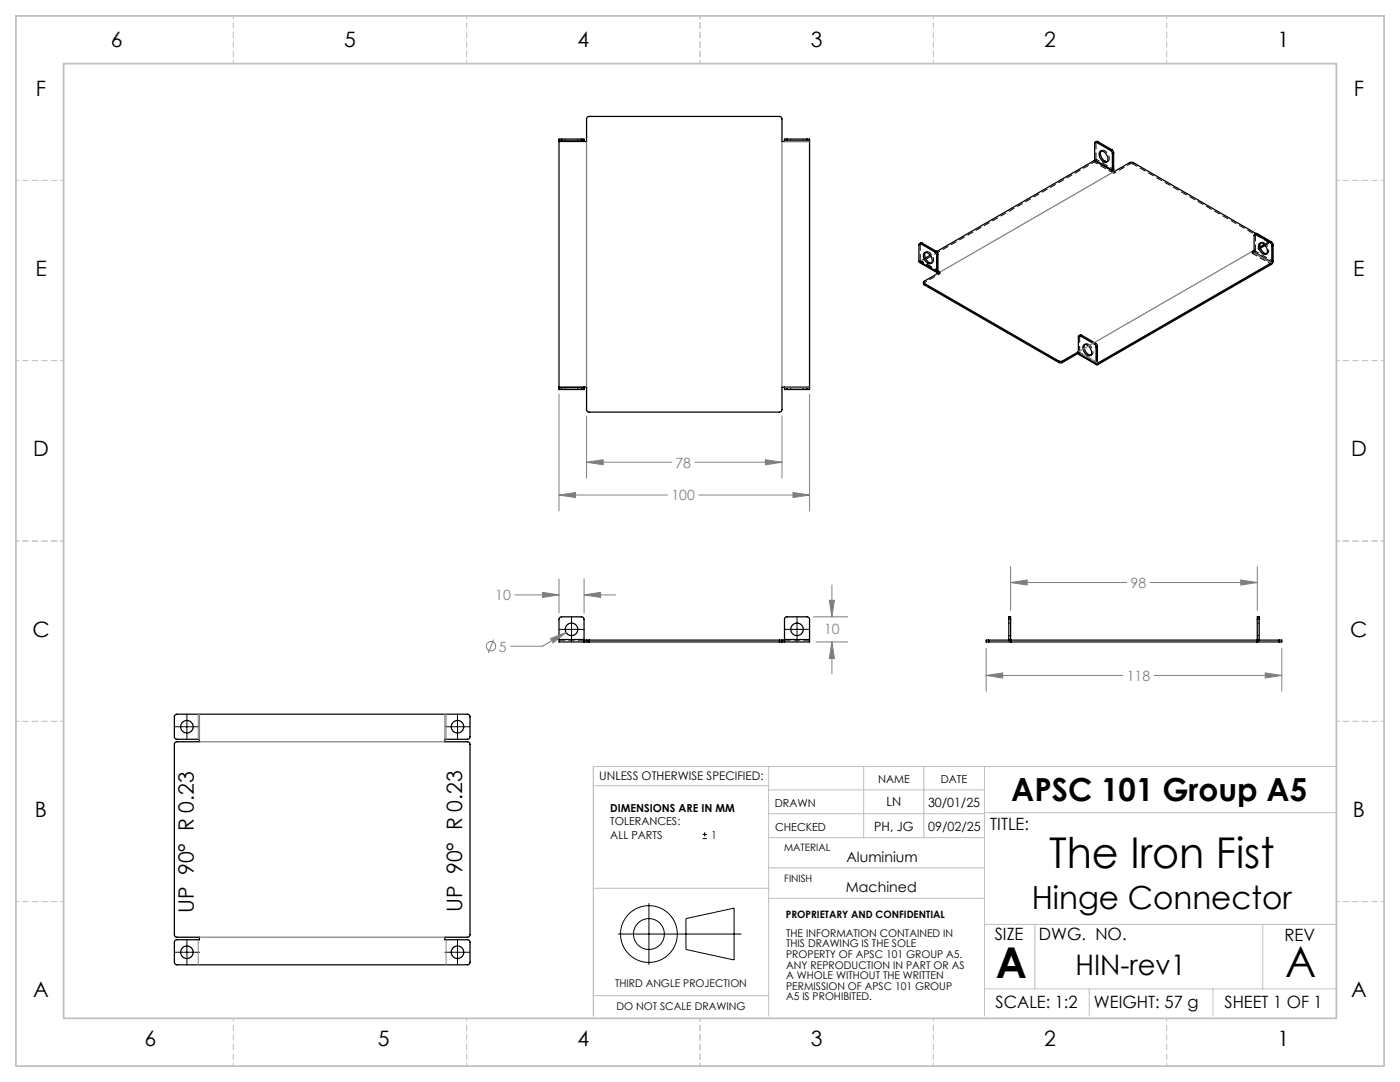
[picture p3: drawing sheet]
<svg xmlns="http://www.w3.org/2000/svg" width="279mm" height="216mm" viewBox="0 0 279 216" stroke-linecap="round" stroke-linejoin="round" font-family="sans-serif">
<g fill="none" stroke="#000" stroke-width=".2" stroke-dasharray="1.3 .6" stroke-linecap="butt">
<path d="M112.8 27.8v.3M115.3 28.1v-.3M157.8 27.8v.3M160.3 28.1v-.3M218.4 32.3v-.3M218.5 28.6l.2-.1M218.7 28.5l.1-.3M218.7 31.7l-.2 .2M219.9 30l-.3 .2M220.9 32.3l.2-.1M221.9 34.4l.4 .2M221.9 34.4v-.3"/>
<path d="M222.1 34.2l-.2 .2M222.3 34.6v-.3M225.5 32.4v.3M226.2 32.7v-.3M183.4 48.9l.3-.2M183.4 52.1l.3-.1M183.5 52.4l.2-.1M183.7 48.7l.1-.2M183.7 52.3v-.3M184.3 56.6l.1-.2M184.4 56.4v-.3M184.8 50.3l-.3 .1"/>
<path d="M185.8 52.6l.2-.2M187.6 54.6v-.3M187.6 54.6l-.2-.2M249.8 50.5l.4 .2M249.8 50.5v-.3M250.1 50.4l-.3 .1M250.2 50.7v-.3M250.3 47l.2-.2M250.5 46.8l.1-.2M250.5 50.1l-.2 .2M251.7 48.4l-.3 .1M252.7 50.7l.2-.1"/>
<path d="M253 48.4l.2-.2-.2-.2M253 48.7v-.3M253 48v.3M253 48.3l.2 .2-.2 .2M253.2 48.5v-.3M112.8 77.4v.3M115.3 77.7v-.3M157.8 77.4v.3M160.3 77.7v-.3M215.2 67.2l.3-.1M215.2 70.5l.3-.1M215.3 70.7h.3"/>
<path d="M215.5 67.1l.1-.3M215.5 70.4h.1M215.6 70.4l-.4-.2M215.6 70.7v-.3M215.6 70.7l-.4-.2M216.6 68.6l-.2 .2M217.6 71l.3-.2M116.6 127.7h-5M156.6 127.7h5M201.3 126.8h.4M201.7 124.3h-.4M201.8 127.7h-.5"/>
<path d="M250.9 126.8h.4M251.3 127.7h-.5M251.3 124.3h-.4"/>
</g>
<g fill="none" stroke="#000" stroke-width=".25">
<path d="M111.6 28.1h.5M111.6 28.1v.1M111.6 28.2h5.5v-4.5l.1-.3 .4-.2h38.1l.3 .3 .1 .2v4.5h5.5M111.6 28.2v49M112.1 27.8h-.5v.3M112.1 28.1h4M112.1 27.8h4M112.1 27.8v.3M116.1 28.1h.5M116.1 27.8h.5v.3M116.1 27.8v.3M116.6 28.1v.1"/>
<path d="M156.6 28.1h.5M156.6 28.1v.1M157.1 27.8h-.5v.3M157.1 28.1h4M157.1 27.8v.3M157.1 27.8h4M161.1 28.1h.5M161.1 27.8h.5v.3M161.1 27.8v.3M161.6 28.1v.1M161.6 28.2v49M218.4 32l3.9 2.3 3.2-1.9h.6l24.6 14.2"/>
<path d="M218.4 32l-31.5 18.2M218.5 31.9l-.1 .1M218.5 31.9l3.5 2M218.8 28.4h-.2l-.1 .1v3.4M218.8 28.4l2.8 1.6M219.1 28.3l-.5 .1M219.1 28.3l2.8 1.6M219.1 28.3l-.3 .1M219.6 30.2a1.43 1.43 0 0 1 1.3 2.1 1.48 1.48 0 0 1-1.5-1.8zM219.8 30.1a1.59 1.59 0 0 0 1.2 2.1M221.6 30l.4 .6M221.9 29.9l.4 .6"/>
<path d="M221.9 29.9l-.3 .1M222 33.9l-.1 .2M222 30.6v3.3M222.3 33.8l-.2 .4M222.3 30.5l-.3 .1M222.3 33.8l-.3 .1M222.3 30.5v3.3M183.4 52.1l.1 .3 3.5 2M183.4 52.1l3.5 2.1M183.7 48.6h-.2l-.1 .2v3.3M183.7 48.6l2.9 1.7M184 48.5l-.5 .1"/>
<path d="M184 48.5l2.8 1.6M184 48.5l-.3 .1M184.3 56.3l.1 .5M184.4 56.5l26.9 15.5M184.4 56.5v.3M184.4 56.8l26.9 15.5M184.5 50.4a1.43 1.43 0 0 1 1.3 2.2 1.47 1.47 0 0 1-1.5-1.9zM184.7 50.4a1.59 1.59 0 0 0 1.2 2.1M185.6 50.9l-.9 .6M186.6 50.3l.3 .6M186.8 50.1l.4 .6M186.8 50.1l-.2 .2"/>
<path d="M186.9 54.2l.1 .2h.3M186.9 50.9v3.3M187.2 54l.4 .3-3.2 1.9-.1 .2 .1 .1M187.2 54l.1 .4M187.2 50.7l-.3 .2M187.2 54l-.3 .2M187.2 50.7v3.3M187.3 54.4h.1M250.3 50.3l-.1 .1M250.3 50l-.5 .2 3.9 2.2M250.3 50.3l3.5 2M250.3 50.3l-.2 .1"/>
<path d="M250.6 46.8l-.2-.1-.1 .2v3.4M250.6 46.8l2.9 1.6M250.6 46.6h.3M250.6 46.6l-.2 .1M250.9 46.6l-.3 .2M250.9 46.6l2.8 1.7M251.4 48.6a1.43 1.43 0 0 1 1.3 2.1 1.47 1.47 0 0 1-1.5-1.9zM251.6 48.5a1.59 1.59 0 0 0 1.2 2.1M252.3 48.8l-.8 .5M252.5 49l-1 .5M253.5 48.4l.3 .6M253.7 48.3l.4 .6"/>
<path d="M253.7 48.3l-.2 .1M253.7 52.4l-34.6 20M253.7 52.4v.3M253.7 52.7l-34.6 20.1M253.8 52.3l-.1 .1M253.8 49v3.3M254.1 52.2l-.4 .5M254.1 48.9l-.3 .1M254.1 52.2l-.3 .1M254.1 48.9v3.3M111.6 77.4h.5M111.6 77.4v.3h.5"/>
<path d="M111.6 77.2v.2M111.6 77.2h5.5v4.5l.1 .4 .4 .1h38.1l.3-.2 .1-.3v-4.5h5.5M112.1 77.4v.3M112.1 77.4h4M112.1 77.7h4M116.1 77.4h.5M116.1 77.4v.3M116.6 77.4v.3h-.5M116.6 77.2v.2M156.6 77.4h.5M156.6 77.4v.3h.5M156.6 77.2v.2"/>
<path d="M157.1 77.4v.3M157.1 77.4h4M157.1 77.7h4M161.1 77.4h.5M161.1 77.4v.3M161.6 77.4v.3h-.5M161.6 77.2v.2M211.3 72h.7M211.3 72.3h.7M211.3 72v.3M212 72v.3M215.2 70.5l-3.2 1.8"/>
<path d="M215.2 70.2h.1M215.2 70.2l-3.2 1.8M215.2 70.5h.1M215.2 70.5l.1 .2 3.5 2.1M215.2 70.5l3.5 2.1M215.6 67h-.3l-.1 .1v3.4M215.6 67l2.8 1.6M215.8 66.9l-.5 .1M215.8 66.9l-.2 .1M215.8 66.9l2.9 1.6M216.3 68.8a1.43 1.43 0 0 1 1.3 2.1 1.47 1.47 0 0 1-1.5-1.8zM216.5 68.7a1.59 1.59 0 0 0 1.2 2.2"/>
<path d="M218.4 68.6l.3 .7M218.7 68.5l.3 .6M218.7 68.5l-.3 .1M218.7 72.6l.1 .2h.3M218.7 69.3v3.3M219 72.4h.1M219 69.1l-.3 .2M219 72.4l-.3 .2M219 69.1v3.3M219.1 72.4v.4M111.6 127.6v.5h5.5M111.6 127.6v-4.1l.2-.3 .3-.1h4l.3 .1 .2 .4v4"/>
<path d="M111.6 127.6h5M116.6 127.6v.5M116.6 127.7h.5M117.1 128.1h.5M117.1 127.7h.5M117.1 127.7v.4M117.6 127.7v.4M117.6 128.1h38M117.6 127.7h38M155.6 128.1h.5M155.6 127.7h.5M155.6 127.7v.4"/>
<path d="M156.1 127.7h.5M156.1 127.7v.4M156.6 127.6v.5M156.6 127.6v-4.1l.2-.3 .3-.1h4l.3 .1 .2 .4v4M156.6 127.6h5M161.6 127.6v.5h-5.5M197.3 127.7h-.5v.4h.5M197.3 128.1h58M197.3 127.7h4M197.3 127.7v.4M201.3 123.6v-.5h.4v.5M201.3 127.6l.1 .3 .3 .2 .1-.4"/>
<path d="M201.3 127.6h.4M201.3 123.6h.4M201.3 123.6v4M201.7 127.6l.1 .1M201.7 123.6v4M201.8 127.7h49M250.9 127.6l-.1 .1M250.9 123.6v-.5h.4v.5M250.9 127.6h.4M250.9 123.6v4M250.9 123.6h.4M251.3 127.7h4"/>
<path d="M251.3 127.6l-.1 .3-.3 .2-.1-.4M251.3 123.6v4M255.3 127.7h.5v.4h-.5M255.3 127.7v.4M34.9 142.7l.4-.2h58l.4 .2 .1 .3v4l-.1 .4-.4 .1h-4.5v.5h4.5l.4 .2 .1 .2v38.2l-.1 .3-.4 .1h-4.5v.5h4.5l.4 .2 .1 .3v4l-.1 .4-.4 .1h-58l-.4-.1-.1-.4v-4l.1-.3 .4-.2h4.5v-.5h-4.5l-.4-.1-.1-.3v-38.2l.1-.2 .4-.2h4.5v-.5h-4.5l-.4-.1-.1-.4v-4z"/>
<circle cx="114.1" cy="125.6" r="1.25"/>
<circle cx="159.1" cy="125.6" r="1.25"/>
<circle cx="37.3" cy="145" r="1.25"/>
<circle cx="91.3" cy="145" r="1.25"/>
<circle cx="37.3" cy="190" r="1.25"/>
<circle cx="91.3" cy="190" r="1.25"/>
</g>
<path d="M218.4 32.3l.3-.6M225.5 32.7h.7M250.2 50.7l.3-.6M252.3 48.5l-.3-.2-.4 .2M253 48.4l-.7 .4M253 48.3l-26.8-15.6M216.5 68.7l.4-.1 .3 .1" fill="none" stroke="#000" stroke-width=".2" stroke-dasharray="1.3 .6" stroke-dashoffset=".4" stroke-linecap="butt"/>
<path d="M222.3 34.6l3.2-1.9M184.4 56.4l3.2-1.8M186.9 50.2l-1.3 .7M251.5 49.3l-1.2 .7M251.5 49.5l-1.2 .8" fill="none" stroke="#000" stroke-width=".2" stroke-dasharray="1.3 .6" stroke-dashoffset=".7" stroke-linecap="butt"/>
<path d="M221.9 34.4l-3.5-2.1M222.3 33.8l-3.6-2.1M183.7 52l3.5 2.1M184.7 51.5l-1 .5M187.2 54l-3.5-2M187.3 54.4l-3.6-2.1M250.2 50.7l3.5 2M250.5 50.1l3.6 2.1M215.5 70.4l3.5 2M215.5 70.4l3.5 2.1M215.6 70.4l3.4 2M215.6 70.7l3.5 2.1" fill="none" stroke="#000" stroke-width=".2" stroke-dasharray="1.3 .6" stroke-dashoffset=".5" stroke-linecap="butt"/>
<path d="M253 48l-2.3-1.4" fill="none" stroke="#000" stroke-width=".2" stroke-dasharray="1.3 .6" stroke-dashoffset=".2" stroke-linecap="butt"/>
<path d="M252.8 50.6a1.01 1.01 0 0 0 0-1.6l-.5-.5M253 48.7l-.5 .3M217.2 68.7a1.56 1.56 0 0 1 .7 2.1l-.2 .1" fill="none" stroke="#000" stroke-width=".2" stroke-dasharray="1.3 .6" stroke-dashoffset=".3" stroke-linecap="butt"/>
<path d="M218.7 28.5v3.2M221 32.2a1.01 1.01 0 0 0 0-1.6 .86 .86 0 0 0-1.2-.5M183.7 52v-3.3M184.7 50.4a1.09 1.09 0 0 1 1.5 .9 .78 .78 0 0 1-.3 1.2M250.5 50.1v-3.3M215.5 67.1v3.3" fill="none" stroke="#000" stroke-width=".2" stroke-dasharray="1.3 .6" stroke-dashoffset="-.1" stroke-linecap="butt"/>
<path d="M218.4 32.3l-34.7 20" fill="none" stroke="#000" stroke-width=".2" stroke-dasharray="1.3 .6" stroke-dashoffset=".6" stroke-linecap="butt"/>
<g fill="none" stroke="#808080" stroke-width=".2">
<path d="M111.6 78.6v23.4M161.6 78.6v23.4M111.6 98.8l3.3-.5v1zM111.6 98.8h21.6M117.1 92.2l3.3-.5v1zM117.1 83v12.4M117.1 92.2h16.9M138.7 92.2h17.4M139.5 98.8h22.1M152.8 91.7l3.3 .5-3.3 .5zM156.1 83v12.4M158.3 98.3l3.3 .5-3.3 .5z"/>
<path d="M102.7 118.7h8.9M108.3 118.2l3.3 .5-3.3 .5zM111.6 115.5v6.8M116.6 118.7l3.3-.5v1zM116.6 115.5v6.8M116.6 118.7h6.3M165.5 119.8h1l-.5 3.3zM166 116.7v6.4M201.7 116.2l3.3-.5v1zM201.7 113.1v8.7M201.7 116.2h23.2M229.5 116.2h21.4"/>
<path d="M247.6 115.7l3.3 .5-3.3 .5zM250.9 113.1v8.7M98.5 127.6l-1.1 2.7M109.9 127.4l3.1-1.2-2.6 2.1zM113 126.2l-4.8 2.7h-6.3M162.3 123.1h6.9M162.8 128.1h6.4M166 128.1l.5 3.3h-1zM166 128.1v6.3M196.8 134.8l3.3-.5v1zM196.8 129.4v8.6M196.8 134.8h27.3"/>
<path d="M230.3 134.8h25.5M252.5 134.3l3.3 .5-3.3 .5zM255.8 129.4v8.6M39.6 142.5v5M89 142.5v5M39.6 187.5v5M89 187.5v5"/>
<circle cx="98" cy="128.9" r=".94"/>
</g>
<g fill="none" stroke="#000" stroke-width=".2">
<path d="M111.5 125.6h5.1M114.1 123.1v5M156.5 125.6h5.1M159.1 123.1v5M34.8 145h5M37.3 142.5v5M88.8 145h5M91.3 142.5v5M140.2 167.3h.9M140.2 166.5h.9M140.6 166.1v.8M34.8 190h5"/>
<path d="M37.3 187.5v5M88.8 190h5M91.3 187.5v5M123.3 186.4h24.7M129.5 180.2v12.3M136.9 183.3l9.6-2.1v10.4l-9.6-2.1z"/>
<circle cx="129.5" cy="186.4" r="5.7"/>
<circle cx="129.5" cy="186.4" r="3.1"/>
</g>
<g fill="none" stroke="#c0c0c0" stroke-width=".2" stroke-dasharray="1.3 .6" stroke-dashoffset=".6" stroke-linecap="butt">
<path d="M46.6 12.7v-9.5M93.1 12.7v-9.5M139.7 3.2v9.5M139.7 12.7v-9.5M186.3 12.7v-9.5M232.8 12.7v-9.5M12.7 36h-9.5M266.7 36h9.5M12.7 72h-9.5M266.7 72h9.5M3.2 107.9h9.5M12.7 107.9h-9.5"/>
<path d="M266.7 107.9h9.5M276.2 107.9h-9.5M12.7 143.9h-9.5M266.7 143.9h9.5M12.7 179.9h-9.5M266.7 179.9h9.5M46.6 203.2v9.5M93.1 203.2v9.5M139.7 212.7v-9.5M139.7 203.2v9.5M186.3 203.2v9.5M232.8 203.2v9.5"/>
</g>
<path d="M117.1 28.2v49M156.1 28.2v49M156.6 28.2h5M222.3 34.3l-34.7 20M249.8 50.2l-34.6 20M250.2 50.4l3.5 2M156.6 77.2h5M215.6 70.4l3.5 2M39.8 148h49M39.8 142.5v5M88.8 142.5v5M39.8 187h49" fill="none" stroke="#808080" stroke-width=".25"/>
<g fill="none" stroke="#c0c0c0" stroke-width=".2">
<path d="M118.4 156.8h35M153.4 153v49.7M153.4 157.6h43.1M172.4 153v14.1M184.4 153v14.1M196.5 153v49.7M266.5 153h-148.1v49.7M118.4 177.2h35.1M153.4 173.2h43.1M153.4 167.1h43.1M153.4 162.4h43.1M153.4 179.3h43.1"/>
<path d="M196.5 162.2h70M118.4 198.7h35M196.5 197.3h70M196.5 184.5h70M206.5 184.5v12.8M217.4 197.3v5.4M242.1 197.3v5.4M252 184.5v12.8"/>
</g>
<path d="M3.2 3.2h273v209.5h-273zM12.7 12.7h254v190.5h-254z" fill="none" stroke="#c0c0c0" stroke-width=".35"/>
<path d="M108.3 118.2l3.3 .5-3.3 .5zM116.6 118.7l3.3-.5v1zM109.9 127.4l.5 .9 2.6-2.1zM165.5 119.8h1l-.5 3.3zM166 128.1l.5 3.3h-1zM201.7 116.2l3.3-.5v1zM247.6 115.7l3.3 .5-3.3 .5zM196.8 134.8l3.3-.5v1zM252.5 134.3l3.3 .5-3.3 .5zM111.6 98.8l3.3-.5v1zM158.3 98.3l3.3 .5-3.3 .5zM117.1 92.2l3.3-.5v1zM152.8 91.7l3.3 .5-3.3 .5z" fill="#808080"/>
<g font-size="8.5">
<text x="209.4" y="173.2">The Iron Fist</text>
<text x="198.7" y="195.1">A</text>
<text x="256.5" y="194.9">A</text>
</g>
<g font-size="6.3">
<text x="201.8" y="159.8">APSC 101 Group A5</text>
<text x="205.9" y="181.4">Hinge Connector</text>
</g>
<text font-size="5.6" x="214.6" y="194.6">HIN-rev1</text>
<g font-size="4.2">
<text x="22.1" y="9.3">6</text>
<text x="68.7" y="9.3">5</text>
<text x="115.2" y="9.3">4</text>
<text x="161.8" y="9.3">3</text>
<text x="208.4" y="9.3">2</text>
<text x="254.9" y="9.3">1</text>
<text x="7.2" y="19.1">F</text>
<text x="270.2" y="19.1">F</text>
<text x="7.1" y="55.1">E</text>
<text x="270.1" y="55.1">E</text>
<text x="6.6" y="91.1">D</text>
<text x="269.6" y="91.1">D</text>
<text x="6.5" y="127">C</text>
<text x="269.5" y="127">C</text>
<text x="7" y="163">B</text>
<text x="270" y="163">B</text>
<text x="38.7" y="182.3" transform="rotate(-90 38.7 182.3)">UP 90° R 0.23</text>
<text x="92.2" y="182" transform="rotate(-90 92.2 182)">UP 90° R 0.23</text>
<text x="6.6" y="199">A</text>
<text x="269.6" y="199">A</text>
<text x="28.9" y="208.8">6</text>
<text x="75.4" y="208.8">5</text>
<text x="115.2" y="208.8">4</text>
<text x="161.8" y="208.8">3</text>
<text x="208.4" y="208.8">2</text>
<text x="254.9" y="208.8">1</text>
</g>
<g font-size="3.4">
<text x="197.6" y="165.6">TITLE:</text>
<text x="198.5" y="187.6">SIZE</text>
<text x="207.3" y="187.7">DWG. NO.</text>
<text x="256.3" y="187.8">REV</text>
<text x="198.7" y="201.2">SCALE: 1:2</text>
<text x="218.3" y="201.2">WEIGHT: 57 g</text>
<text x="244.4" y="201.2">SHEET 1 OF 1</text>
</g>
<g font-size="2.8" fill="#808080">
<text x="134.8" y="93.3">78</text>
<text x="134" y="99.8">100</text>
<text x="98.8" y="119.8">10</text>
<text x="225.6" y="117.3">98</text>
<text x="99.5" y="130">5</text>
<text x="164.5" y="126.5">10</text>
<text x="224.9" y="135.8">118</text>
</g>
<g font-size="2.8">
<text x="168.9" y="171.9">Aluminium</text>
<text x="168.8" y="178">Machined</text>
</g>
<g font-size="2.5">
<text x="176.9" y="160.9">LN</text>
<text x="185.2" y="161">30/01/25</text>
<text x="174.5" y="165.8">PH, JG</text>
<text x="185.2" y="165.8">09/02/25</text>
</g>
<text font-size="2.4" x="119.6" y="155.7">UNLESS OTHERWISE SPECIFIED:</text>
<g font-size="2.2">
<text x="154.6" y="161">DRAWN</text>
<text x="175.3" y="156.2">NAME</text>
<text x="187.8" y="156.2">DATE</text>
<text x="121.8" y="162">DIMENSIONS ARE IN MM</text>
<text x="121.8" y="164.7">TOLERANCES:</text>
<text x="121.8" y="167.3">ALL PARTS</text>
<text x="141.9" y="167.3">1</text>
<text x="154.7" y="165.9">CHECKED</text>
</g>
<g font-size="2.1">
<text x="156.9" y="186.9">THE INFORMATION CONTAINED IN</text>
<text x="156.9" y="189">THIS DRAWING IS THE SOLE</text>
<text x="156.9" y="191.2">PROPERTY OF APSC 101 GROUP A5.</text>
<text x="122.7" y="196.9">THIRD ANGLE PROJECTION</text>
<text x="156.9" y="193.3">ANY REPRODUCTION IN PART OR AS</text>
<text x="156.9" y="195.4">A WHOLE WITHOUT THE WRITTEN</text>
<text x="156.9" y="197.5">PERMISSION OF APSC 101 GROUP</text>
<text x="123" y="201.5">DO NOT SCALE DRAWING</text>
<text x="156.9" y="199.6">A5 IS PROHIBITED.</text>
</g>
<g font-size="2">
<text x="156.5" y="169.9">MATERIAL</text>
<text x="156.5" y="175.9">FINISH</text>
<text x="156.8" y="183.2">PROPRIETARY AND CONFIDENTIAL</text>
</g>
</svg>
